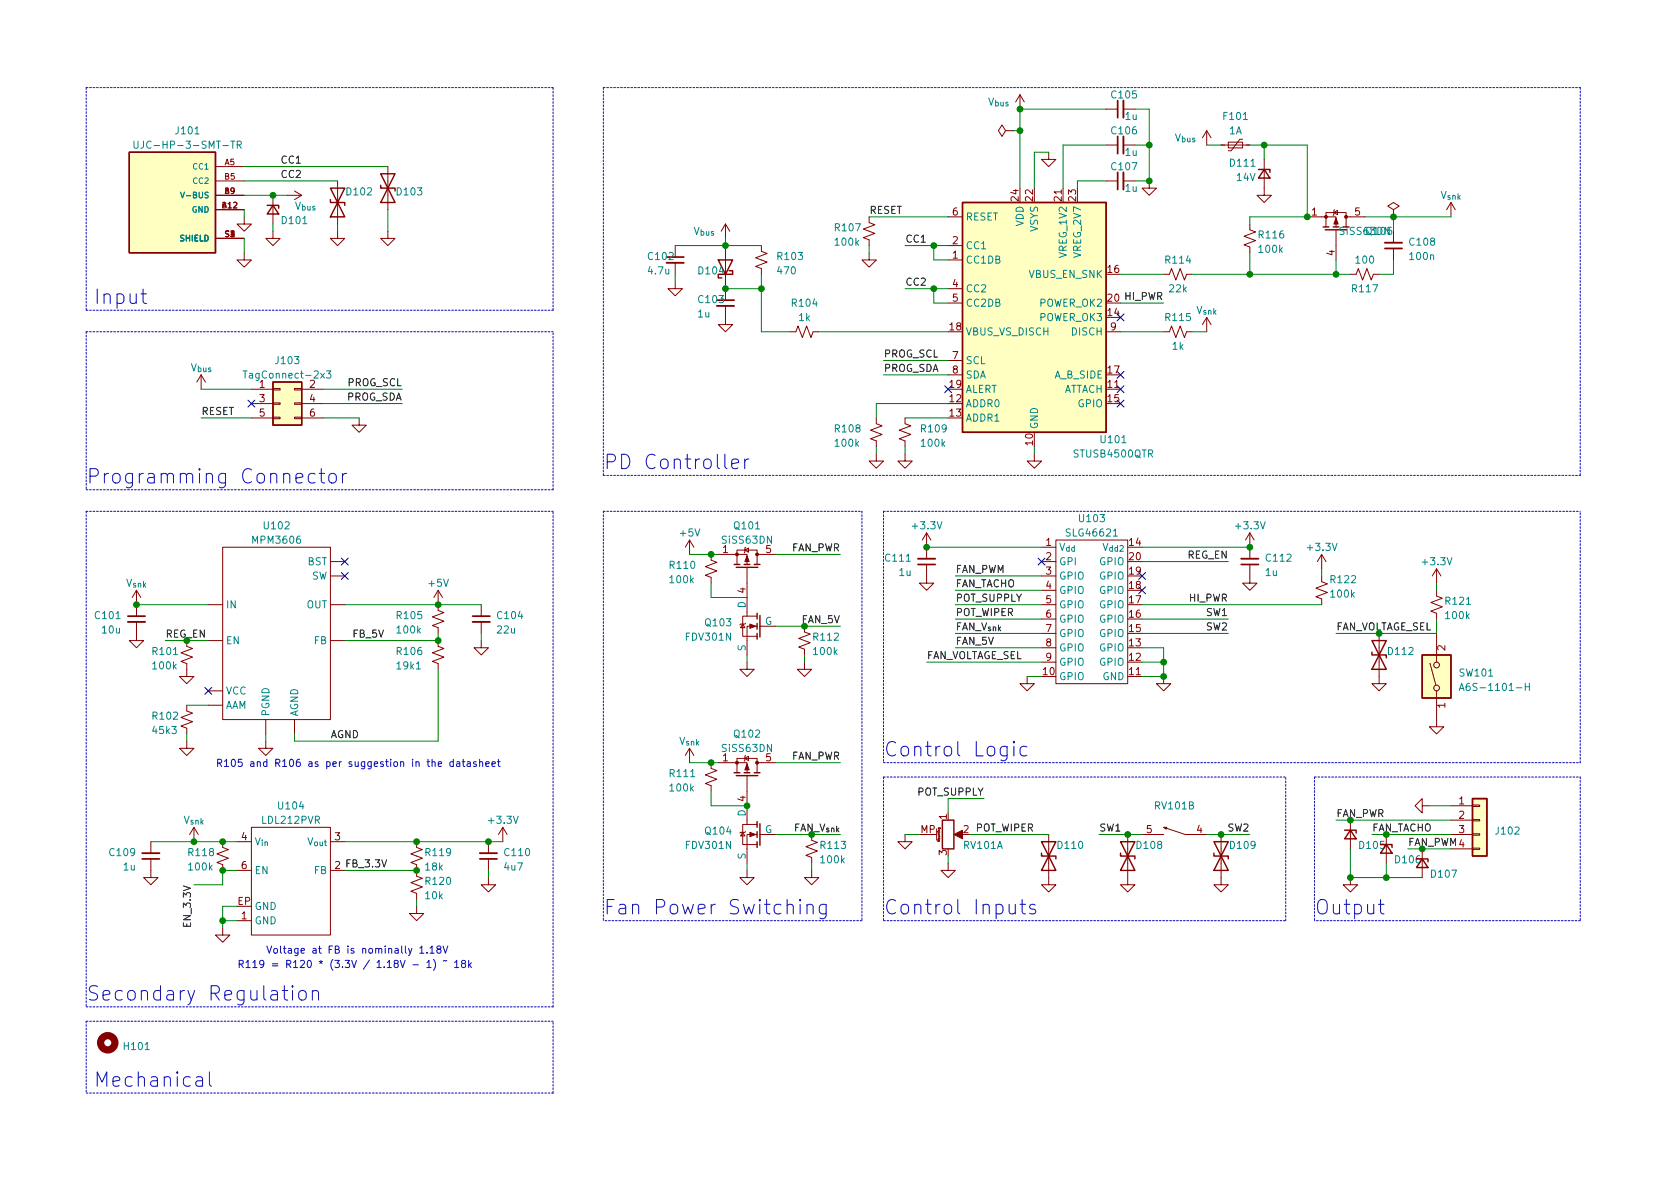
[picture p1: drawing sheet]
<svg xmlns="http://www.w3.org/2000/svg" width="297mm" height="210mm" viewBox="0 0 297 210" stroke-linecap="round" stroke-linejoin="round" font-family="sans-serif">
<g fill="none" stroke="#840000" stroke-width=".18">
<path d="M180.3 16.8l-.7 1.2M180.3 16.8v2.5M180.3 16.8l.8 1.2M195.6 19.3h2M198.6 19.3h2.1M38.1 32h5.1M38.1 34.5h5.1M38.1 37.1h5.1M38.1 29.5h5.1M43.2 38.3v1.3h1.2l-1.2 1.3-1.3-1.3h1.3M48.3 34.5v5.1M50.8 34.5h2.5"/>
<path d="M52.1 33.8l1.2 .7M53.3 34.5l-1.2 .8M59.7 32v7.6M68.6 29.5v7.6M128.3 39.6v2.6M128.3 39.6l-.8 1.3M128.3 39.6l.7 1.3M153.7 38.3v1.1l1 .3-2 .8 2 .8-2 .7 1 .4v1M167.6 38.3h2.6M177.8 23.1l-.6-1-.7 1 .7 1 .6-1h1.3M179.1 23.1h.1M185.4 26.9v1.3h1.3l-1.3 1.3-1.3-1.3h1.3"/>
<path d="M188 33.3v2.5M195.6 25.6h2M195.6 32h2M198.6 25.6h2.1M198.6 32h2.1M203.2 32v1.3h1.3l-1.3 1.2-1.3-1.2h1.3M213.4 23.1l-.8 1.3M213.4 23.1v2.5M213.4 23.1l.7 1.3M215.9 25.6h5.1M217.2 25.1h2.5v1.1h-2.5zM219.7 24.6h-.5l-1.5 2.1h-.5"/>
<path d="M221 39.6v1l1 .4-2 .8 2 .7-2 .8 1 .4v1M223.5 28.2v6.3h1.3l-1.3 1.3-1.3-1.3h1.3M231.1 38.3h5.1v1.8M235.8 37.6l.7-.4v.8zM236 37.1l-.2 .1v.8l-.1 .1M238 38.3h3.3M246.4 37.1l1-.7-1-.6-1 .6 1 .7v1.2M246.4 38.3h.1M256.5 35.8l-.7 1.3M256.5 35.8v2.5M256.5 35.8l.8 1.3M38.1 42.2h5.1"/>
<path d="M43.2 44.7v1.3h1.2l-1.2 1.2-1.3-1.2h1.3M48.3 40.9v1.3h1.2l-1.2 1.2-1.3-1.2h1.3M59.7 40.9v1.3h1.3l-1.3 1.2-1.3-1.2h1.3M68.6 40.9v1.3h1.2l-1.2 1.2-1.3-1.2h1.3M119.4 49.8v1.2h1.2l-1.2 1.3-1.3-1.3h1.3M119.4 43.4v2.1M119.4 46.5v2M128.3 54.1v3.3h1.2l-1.2 1.3-1.3-1.3h1.3M128.3 43.4v9.7M134.6 43.4v1l1 .4-2 .8 2 .7-2 .8 1 .4v1M139.7 58.7h1l.4-1 .8 2 .7-2 .8 2 .4-1h1M153.7 44.7v1.3h1.2l-1.2 1.2-1.3-1.2h1.3"/>
<path d="M167.6 46h2.6M167.6 43.4h2.6M167.6 51h2.6M167.6 53.6h2.6M195.6 58.7h2.5M205.7 48.5h1.1l.3-1 .8 2 .8-2 .7 2 .4-1h1M205.7 58.7h1.1l.3-1 .8 2 .8-2 .7 2 .4-1h1M213.4 56.1v2.6M213.4 56.1l-.8 1.3M213.4 56.1l.7 1.3M234.4 40.1v-2.5h3.6v2.5M236.2 40.6v5.4"/>
<path d="M238.8 48.5h1l.4-1 .7 2 .8-2 .7 2 .4-1h1M246.4 40.9v2M246.4 43.9v2.1M35.6 66.3l-.8 1.3M35.6 66.3v2.5M35.6 66.3l.7 1.3M44.4 68.8h3.9M44.4 71.4h3.9M44.4 73.9h3.9M48.3 73.8h1.2v.2h-1.2zM48.3 71.2h1.2v.3h-1.2zM48.3 68.7h1.2v.3h-1.2z"/>
<path d="M52.1 73.8h1.2v.2h-1.2zM52.1 71.2h1.2v.3h-1.2zM52.1 68.7h1.2v.3h-1.2zM53.3 68.8h3.8M53.3 71.4h3.8M53.3 73.9h3.8M63.5 73.9v1.3h1.3l-1.3 1.2-1.3-1.2h1.3M154.9 73.9v1l1.1 .4-2.1 .8 2.1 .7-2.1 .8 1 .4v1M160 73.9v1l1 .4-2 .8 2 .7-2 .8 1 .4v1M167.6 63.7h2.6M167.6 66.3h2.6M195.6 68.8h2.5"/>
<path d="M39.4 96.8h19v30.4h-19zM58.4 99.3h2.6M121.9 95.5v2.5M121.9 95.5l-.7 1.3M121.9 95.5l.8 1.3M125.7 98v1.1l1 .3-2 .8 2 .8-2 .7 1 .4v1M127 98h5.1v1.8M130.3 99.8v-2.5h3.6v2.5M131.7 97.3l.6-.4v.8zM131.8 96.8l-.1 .1v.8l-.1 .1M133.9 98h3.3M154.9 80.3v1.2h1.3l-1.3 1.3-1.2-1.3h1.2"/>
<path d="M160 80.3v1.2h1.3l-1.3 1.3-1.3-1.3h1.3M163.8 99.8v3.3h1.3l-1.3 1.3-1.2-1.3h1.2M163.8 94.2v4.6M163.8 94.2l-.7 1.3M163.8 94.2l.8 1.3M182.9 80.3v1.2h1.2l-1.2 1.3-1.3-1.3h1.3M184.1 96.8h2.6M184.1 99.3h2.6M186.7 95.5h12.7v25.4h-12.7zM221 99.8v3.3h1.2l-1.2 1.3-1.3-1.3h1.3M221 94.2v4.6M221 94.2l-.8 1.3"/>
<path d="M221 94.2l.7 1.3M233.7 98v2.6M233.7 98l-.8 1.3M233.7 98l.7 1.3M24.1 110v3.3h1.3l-1.3 1.2-1.2-1.2h1.2M24.1 104.4l-.7 1.3M24.1 104.4v4.6M24.1 104.4l.8 1.3M33 113.3v1l1 .4-2 .7 2 .8-2 .8 1 .3v2.3h1.3l-1.3 1.3-1.3-1.3h1.3M36.8 106.9h2.6M36.8 113.3h2.6M58.4 101.8h2.6"/>
<path d="M58.4 106.9h2.6M58.4 113.3h2.6M77.5 104.4v3.5l1 .4-2 .8 2 .7-2 .8 1 .4v1M77.5 113.3v1l1 .4-2 .7 2 .8-2 .8 1 .3v1.1M77.5 104.4l-.8 1.3M77.5 104.4l.7 1.3M85.1 113.3v1.2h1.3l-1.3 1.3-1.3-1.3h1.3M85.1 106.9v2.1M85.1 110v2M131.3 110.4l.4 .6h-.8zM131.8 110.2l-.1 .2h-.8l-.1 .1M132.1 117.1v1.3h1.2l-1.2 1.2-1.3-1.2h1.3"/>
<path d="M132.1 100.3v8.7M133.9 110.7h-1.8v5.1M133.9 109h-2.6v3.5h2.6M134.4 110.7h2.8M142.2 110.7v1.1l1.1 .3-2.1 .8 2.1 .8-2.1 .7 1 .4v1M142.2 117.1v1.3h1.3l-1.3 1.2-1.2-1.2h1.2M181.6 119.6v1.3h1.3l-1.3 1.3-1.3-1.3h1.3M184.1 101.8h2.6M184.1 104.4h2.6M184.1 106.9h2.6M184.1 109.5h2.6M184.1 112h2.6"/>
<path d="M184.1 114.5h2.6M184.1 117.1h2.6M199.4 119.6h2.5M205.7 119.6v1.3h1.3l-1.3 1.3-1.2-1.3h1.2M233.7 101.8v1.1l1 .3-2 .8 2 .8-2 .7 1 .4v1M243.8 112v8.9h1.3l-1.3 1.3-1.2-1.3h1.2M252.8 117.3l1.1 3.9M254 104.4v1l1 .4-2 .7 2 .8-2 .8 1 .4v1M254 100.6v2.5M254 112v5.1M254 100.6l-.8 1.2M254 100.6l.8 1.2"/>
<path d="M33 131.1v1.2h1.3l-1.3 1.3-1.3-1.3h1.3M33 124.7v1l1 .4-2 .8 2 .7-2 .8 1 .4v1M36.8 124.7h2.6M36.8 122.2h2.6M47 131.1v1.2h1.3l-1.3 1.3-1.3-1.3h1.3M47 127.2v2.6M52.1 127.2v2.6M121.9 132.3l-.7 1.3M121.9 132.3v2.6M121.9 132.3l.8 1.3M125.7 134.9v1l1 .4-2 .7 2 .8-2 .8 1 .3v1M127 134.9h5.1v1.7"/>
<path d="M130.3 136.6v-2.5h3.6v2.5M131.7 134.1l.6-.4v.8zM131.8 133.6l-.1 .1v.8l-.1 .1M132.1 137.2v8.6M133.9 134.9h3.3M254 122.2v6.3h1.3l-1.3 1.3-1.3-1.3h1.3M26.7 151.9v3.3h1.2l-1.2 1.3-1.3-1.3h1.3M26.7 148.8v2.1M34.3 146.3l-.8 1.3M34.3 146.3v2.5M34.3 146.3l.8 1.3M39.4 148.8v1.1l1 .3-2 .8 2 .8-2 .7 1 .4v1"/>
<path d="M41.9 153.9h2.5M41.9 148.8h2.5M44.4 146.3h14v19h-14zM58.4 153.9h2.6M58.4 148.8h2.6M73.7 148.8v1.1l1 .3-2.1 .8 2.1 .8-2.1 .7 1.1 .4v2l1 .4-2.1 .8 2.1 .7-2.1 .8 1.1 .4v1M86.4 155.2v1.3h1.2l-1.2 1.2-1.3-1.2h1.3M86.4 148.8v2.1M86.4 151.9v2M88.9 146.3l-.8 1.3M88.9 146.3v2.5M88.9 146.3l.8 1.3"/>
<path d="M131.3 147.2l.4 .6h-.8zM131.8 147.1l-.1 .1h-.8l-.1 .1M132.1 153.9v1.3h1.2l-1.2 1.3-1.3-1.3h1.3M133.9 147.6h-1.8v5M133.9 145.8h-2.6v3.5h2.6M134.4 147.6h2.8M143.5 147.6v1l1 .4-2 .7 2 .8-2 .8 1 .3v1M143.5 153.9v1.3h1.3l-1.3 1.3-1.3-1.3h1.3M160 147.6v1.2h1.3l-1.3 1.3-1.3-1.3h1.3M162.6 147.6h3M165.6 146.6v2M165.9 146.4h.3l.1 .1"/>
<path d="M165.9 146.4l.1 .2 .1-.1v-.1M167.6 152.6v1.3h1.3l-1.3 1.3-1.2-1.3h1.2M185.4 147.6v8.9h1.3l-1.3 1.2-1.3-1.2h1.3M199.4 147.6v8.9h1.3l-1.3 1.2-1.3-1.2h1.3M201.9 147.6h3.8M205.7 146.3l3.8 1.3h3.9M215.9 147.6v8.9h1.3l-1.3 1.2-1.3-1.2h1.3M238.8 155.2v1.3h1.2l-1.2 1.2-1.3-1.2h1.3M238.8 145v5.1M245.1 147.6v5M251.5 142.5v-1.3l-1.3 1.3 1.3 1.3v-1.3h1.2M251.5 150.1v5.1"/>
<path d="M256.5 147.6h3.8M256.5 142.5h3.8M256.5 145h3.8M256.5 150.1h3.8M260.3 150h1.3v.2h-1.3zM260.3 147.4h1.3v.3h-1.3zM260.3 144.9h1.3v.3h-1.3zM260.3 142.4h1.3v.2h-1.3zM39.4 164.1v1.2h1.2l-1.2 1.3-1.3-1.3h1.3M41.9 162.8h2.5M73.7 160.3v1.2h1.2l-1.2 1.3-1.3-1.3h1.3"/>
<circle cx="254" cy="117.6" r=".51"/>
<circle cx="254" cy="121.7" r=".51"/>
</g>
<g fill="none" stroke="#840000" stroke-width=".25">
<path d="M22.9 26.9h15.2v17.8h-15.2zM47.2 36.3h2.1v.5M48.3 36.3l1 1.5h-2.1zM58.4 35.3v.5h2.6v.5M58.4 33.3h2.6l-2.6 5h2.6zM67.3 32.8v.5h2.5v.5M67.3 30.7h2.5l-2.5 5.1h2.5zM170.2 35.8h25.4v40.6h-25.4zM222.5 30h2v.5M223.5 30l1 1.5h-2zM127 46h2.5l-1.2 2.5zM128.9 47.9h.6v.6h-2.5v.6h.6"/>
<path d="M233.9 40.1h1M234.3 40.6h3.8M235.7 40.1h1M48.3 67.6h5v7.6h-5zM129.8 99.8h1M131.6 99.8h1M133.3 99.8h1.1M130.2 100.3h3.8M133.9 108.5v1M133.9 110.2v1M133.9 112v1M134.4 108.8v3.8"/>
<path d="M242.6 115.3v.5h2.5v.5M242.6 113.3h2.5l-2.5 5.1h2.5zM251.5 115.8h5v7.6h-5zM129.8 136.6h1M130.2 137.2h3.8M131.6 136.6h1M133.3 136.6h1.1M133.9 145.3v1M133.9 147.1v1M133.9 148.8v1.1M134.4 145.7v3.8M166.6 145h2.1v5.1h-2.1z"/>
<path d="M184.1 150.9v.5h2.6v.5M184.1 148.8h2.6l-2.6 5.1h2.6zM198.1 150.9v.5h2.6v.5M198.1 148.8h2.6l-2.6 5.1h2.6zM214.6 150.9v.5h2.6v.5M214.6 148.8h2.6l-2.6 5.1h2.6zM237.7 146.8h2.1v.5M238.8 146.8l1 1.5h-2.1zM244.1 149.3h2v.6M245.1 149.3l1 1.6h-2zM250.4 151.9h2.1v.5M251.5 151.9l1 1.5h-2.1z"/>
<path d="M260.3 141.2h2.6v10.2h-2.6z"/>
</g>
<path d="M198.6 17.8v3M198.6 24.1v3.1M198.6 30.5v3M117.9 46.5h3M126.7 54.1h3.1M244.9 42.9h3M162.3 98.8h3.1M219.5 98.8h3M22.6 110h3.1M83.6 110h3M25.1 150.9h3.1M84.8 150.9h3.1" fill="none" stroke="#840000" stroke-width=".33"/>
<path d="M197.6 17.8v3M197.6 24.1v3.1M197.6 30.5v3M117.9 45.5h3M126.7 53.1h3.1M244.9 43.9h3M162.3 99.8h3.1M219.5 99.8h3M22.6 109h3.1M83.6 109h3M25.1 151.9h3.1M84.8 151.9h3.1" fill="none" stroke="#840000" stroke-width=".3"/>
<g fill="#840000" stroke="#840000" stroke-width=".18">
<path d="M132.6 147.2l1 .4-1 .3z"/>
<path d="M132.6 110.4l1 .3-1 .4z"/>
<path d="M236.2 38.6l.4 1h-.8z"/>
<path d="M132.1 98.3l.4 1h-.8z"/>
<path d="M168.7 147.6l1.5-.8v1.5z"/>
<path d="M132.1 135.1l.4 1h-.8z"/>
<path d="M205.7 146.3h.6l-.1 .3z"/>
<circle cx="234.4" cy="38.3" r=".25"/>
<circle cx="238" cy="38.3" r=".25"/>
<circle cx="130.3" cy="98" r=".25"/>
<circle cx="133.9" cy="98" r=".25"/>
<circle cx="130.3" cy="134.9" r=".25"/>
<circle cx="133.9" cy="134.9" r=".25"/>
</g>
<g fill="none" stroke="#008484" stroke-width=".18">
<path d="M23.7 25v1l.2 .2h.4l.1-.2v-1M25.4 25v.9a.41 .41 0 0 1-.5 .3M31.9 34l.4 1 .3-1M40.8 25h.7M41.9 25.6h.7l.1-.2-.1-.3-.7-.1v1.2M42.2 25.6l.5 .6M43 65.6h.7M57.7 65.6h.8l-.4 .5 .4 .1v.5l-.2 .2-.6-.2M196.8 94.8h.8M258 122.1l.4-1.3 .5 1.3M258.1 121.7h.6M269.7 120.8v1.3"/>
<path d="M269.7 121.4h.7M270.4 120.8v1.3"/>
</g>
<g fill="#ffffc2" stroke="#ffffc2" stroke-width=".18">
<path d="M251.5 115.8h5v7.6h-5z"/>
<path d="M48.3 67.6h5v7.6h-5z"/>
<path d="M22.9 26.9h15.2v17.8h-15.2z"/>
<path d="M170.2 35.8h25.4v40.6h-25.4z"/>
<path d="M260.3 141.2h2.6v10.2h-2.6z"/>
</g>
<circle cx="19" cy="184.4" r="1.27" fill="none" stroke="#840000" stroke-width="1.3"/>
<g fill="none" stroke="#0000c2" stroke-width=".18">
<path d="M24.9 52h1M25.3 51.1v2.2l.1 .2 .5 .2M55.7 83.8l-.7-.1-.5 .5v.7l.2 .4 .3 .1 .7-.1M56.4 83.7h1M56.8 82.9v2.1l.1 .3 .5 .1M58.3 84a.69 .69 0 0 1 .6-.3 .69 .69 0 0 1 .6 .5v.7a.69 .69 0 0 1-.7 .5 .69 .69 0 0 1-.7-.5v-.7zM60.6 83.7v1.7M61.3 83.7a.65 .65 0 0 0-.7 .5M129.4 82l1.2-.2-.1-.5-.8-.1-.3 .3v1l.1 .2 .2 .2 .8-.2M131.7 81.2v1.7M132.4 81.2a.65 .65 0 0 0-.7 .5M80.1 134.8l-.3-.1-.3 .2 .2 .6h.4"/>
<path d="M80.1 134.3v1.2M80.8 134.8h.4l.1 .7M81.3 135l-.4 .1-.2 .1 .2 .3h.4M81.7 134.7h.5M81.9 134.3v1.1l.3 .1M82.6 134.8h.5l.1 .7M83.2 135l-.5 .1-.1 .1 .1 .3h.5M84.2 134.8l-.3-.1-.2 .2 .1 .2 .4 .1v.3h-.5M84.8 134.8l.2-.1 .3 .1v.7M84.8 134.3v1.2M85.9 135.1l.6-.1-.1-.2-.3-.1-.2 .2 .1 .6h.4M87 135.1l.6-.1-.1-.2-.3-.1-.2 .2v.6h.5"/>
<path d="M87.9 134.7h.5M88.1 134.3v1.1l.3 .1M179.3 131.1l-.2 .1 .2 .2 .1-.2-.1-.1v.3M179.3 132v1.7M181.6 132.1l-.8-.1-.4 .5v.7l.2 .3 .2 .2 .8-.2M141.5 159.1l-.2 .1 .2 .1 .1-.1-.1-.1v.2M141.5 159.9v1.7M142.7 159.9v1.7M146.1 159.9v2.1a.69 .69 0 0 1-1.1 .3M178.4 159.9v1.3l.1 .3a.69 .69 0 0 0 1-.1M179.5 159.9v1.7M180.4 159.9h.9"/>
<path d="M180.7 159.1v2.1l.1 .3 .5 .1M243.7 159.9h1M244.1 159.1v2.1l.1 .3 .5 .1M51.7 174.3l-.1 .1 .1 .1 .1-.1-.1-.1v.2M51.7 175.2v1.6M53.1 175.3a.69 .69 0 0 1 1 .3v.8a.69 .69 0 0 1-.6 .5 .69 .69 0 0 1-.7-.5v-.8zM55.2 175.4a.63 .63 0 0 1 1.1 .1v1.3M55.2 175.2v1.6M74.2 167.7l.4-.4v1.3M74.2 168.6h.7M75.5 170.2l.4-.4v1.3M75.5 168.4v.2"/>
<path d="M75.5 171.1h.7M76 167.7l.4-.4v1.3M76 168.6h.8M76.6 169.6a1.46 1.46 0 0 1 0 2M77.5 167.8l-.3-.2 .1-.2 .2-.1h.3l.2 .2-.1 .2-.5 .2-.2 .2 .1 .3 .2 .2h.2l.3-.3v-.2l-.3-.3M78.3 167.3l.5 1.3 .4-1.3M79 169.8l-.6 .1M80.4 170.2l.4-.4v1.3M80.4 171.1h.7M81.8 170.4l-.2-.3 .1-.2 .1-.1 .4 .1 .1 .2v.2l-.6 .1-.1 .2 .1 .4 .1 .1h.3l.2-.2v-.3l-.2-.2M82.9 169.8v1.3M83 170.6l.4 .5"/>
<path d="M83.4 170.3l-.5 .4M142.7 160.2a.63 .63 0 0 1 1.1 .1v1.3M146.1 160l-.8-.1-.4 .5v.7l.2 .4 .2 .1 .8-.1M183 160l-.6-.1-.4 .4 .2 .3 .8 .3 .1 .2-.1 .4-.2 .1-.8-.1M34.7 190.5l.3-.1 .7 .1 .1 .3v1.3M35.8 191l-.8 .1a.5 .5 0 0 0-.4 .5 .5 .5 0 0 0 .4 .5l.8-.1M37 189.5v2.2l.4 .4"/>
</g>
<g fill="none" stroke="#0000c2" stroke-width=".18" stroke-dasharray=".3 .3">
<path d="M15.2 15.5h82.6M15.2 15.5v39.4M106.7 15.5v68.6M106.7 15.5h172.7M15.2 58.7h82.6M15.2 54.9h82.6M15.2 58.7v27.9M97.8 54.9v-39.4M15.2 90.4v87.6M15.2 86.6h82.6M15.2 90.4h82.6M97.8 86.6v-27.9"/>
<path d="M106.7 90.4v72.4M106.7 90.4h45.7M106.7 84.1h172.7M152.4 90.4v72.4M156.2 90.4v44.5M156.2 90.4h123.2M279.4 84.1v-68.6M156.2 137.4h71.1M156.2 134.9h123.2M156.2 137.4v25.4M232.4 137.4h47M232.4 137.4v25.4"/>
<path d="M279.4 134.9v-44.5M279.4 137.4v25.4M15.2 178h82.6M97.8 178v-87.6M152.4 162.8h-45.7M156.2 162.8h71.1M227.3 162.8v-25.4M279.4 162.8h-47M15.2 180.6v12.7M15.2 193.3h82.6M15.2 180.6h82.6M97.8 193.3v-12.7"/>
</g>
<g fill="none" stroke="#008400" stroke-width=".18">
<path d="M195.6 19.3h-15.3v14M200.7 19.3h2.5v12.7h-2.5M43.2 32h16.5M43.2 37.1v1.2M43.2 29.5h25.4M43.2 34.5h7.6M48.3 39.6v1.3M59.7 39.6v1.3M68.6 37.1v3.8M153.7 38.3h13.9M179.1 23.1h1.2M185.4 26.9h-2.5v6.4"/>
<path d="M195.6 32h-5.1v1.3M195.6 25.6h-7.6v7.7M200.7 25.6h2.5M213.4 25.6h2.5M221 25.6h10.1v12.7h-10.1v1.3M223.5 25.6v2.6M241.3 38.3h15.2M246.4 38.3v2.6M43.2 42.2v2.5M119.4 43.4h15.2M119.4 48.5v1.3M128.3 51h6.3"/>
<path d="M128.3 42.2v1.2M134.6 48.5v10.2h5.1M144.8 58.7h22.8M153.7 43.4v1.3M160 51h7.6M160 43.4h7.6M165.1 43.4v2.6h2.5M165.1 51v2.6h2.5M198.1 48.5h7.6M198.1 58.7h7.6M198.1 53.6h7.6M210.8 48.5h28"/>
<path d="M210.8 58.7h2.6M221 44.7v3.8M236.2 46v2.5M246.4 46v2.5h-2.6M35.6 73.9h8.8M35.6 68.8h8.8M57.1 73.9h6.4M57.1 71.4h14M57.1 68.8h14M154.9 79v1.3M156.2 66.3h11.4M156.2 63.7h11.4"/>
<path d="M160 73.9h7.6M160 79v1.3M167.6 71.4h-12.7v2.5M182.9 79v1.3M121.9 98h5.1M137.2 98h11.4M163.8 96.8h20.3M201.9 96.8h19.1M201.9 99.3h15.3M24.1 106.9h12.7M29.2 113.3h7.6M61 106.9h24.1"/>
<path d="M77.5 112v1.3h-16.5M77.5 118.4v12.7h-25.4v-1.3M85.1 112v1.3M125.7 103.1v2.6h6.4M132.1 115.8v1.3M137.2 110.7h11.4M142.2 115.8v1.3M163.8 117.1h20.3M168.9 112h15.2M168.9 114.5h15.2M168.9 106.9h15.2M168.9 109.5h15.2"/>
<path d="M168.9 104.4h15.2M168.9 101.8h15.2M181.6 119.6h2.5M201.9 112h15.3M201.9 114.5h3.8v5.1h-3.8M201.9 117.1h3.8M201.9 106.9h31.8M201.9 109.5h15.3M233.7 100.6v1.2M254 109.5v2.5h-17.8M254 103.1v1.3M33 129.8v1.3"/>
<path d="M33 124.7h3.8M47 129.8v1.3M121.9 134.9h5.1M125.7 139.9v2.6h6.4M137.2 134.9h11.4M26.7 148.8h15.2M41.9 153.9h-2.5v2.6h-5.1M61 153.9h12.7M61 148.8h27.9M73.7 159v1.3M86.4 153.9v1.3M132.1 152.6v1.3"/>
<path d="M137.2 147.6h11.4M143.5 152.6v1.3M160 147.6h2.6M167.6 151.4v1.2M171.4 147.6h14M174 141.2h-6.4v2.6M194.3 147.6h7.6M213.4 147.6h7.6M238.8 150.1v5.1h12.7M238.8 145h17.7M245.1 152.6v2.6M245.1 147.6h11.4"/>
<path d="M251.5 150.1h5M252.7 142.5h3.8M39.4 162.8h2.5M41.9 160.3h-2.5v3.8"/>
</g>
<g fill="none" stroke="#000084" stroke-width=".18">
<path d="M197.5 55.5l1.2 1.2M198.7 55.5l-1.2 1.2M43.8 70.8l1.3 1.2M45.1 70.8l-1.3 1.2M167 68.2l1.2 1.2M168.2 68.2l-1.2 1.2M197.5 70.8l1.2 1.2M197.5 68.2l1.2 1.2M197.5 65.7l1.2 1.2M198.7 70.8l-1.2 1.2M198.7 68.2l-1.2 1.2M198.7 65.7l-1.2 1.2"/>
<path d="M60.4 98.7l1.2 1.2M61.6 98.7l-1.2 1.2M183.5 98.7l1.3 1.2M184.8 98.7l-1.3 1.2M60.4 101.2l1.2 1.3M61.6 101.2l-1.2 1.3M201.3 101.2l1.2 1.3M201.3 103.8l1.2 1.2M202.5 101.2l-1.2 1.3M202.5 103.8l-1.2 1.2M36.2 121.6l1.2 1.2M37.4 121.6l-1.2 1.2"/>
</g>
<g fill="#008400" stroke="#008400" stroke-width=".18">
<circle cx="180.3" cy="19.3" r=".51"/>
<circle cx="203.2" cy="25.6" r=".51"/>
<circle cx="203.2" cy="32" r=".51"/>
<circle cx="163.8" cy="96.8" r=".51"/>
<circle cx="221" cy="48.5" r=".51"/>
<circle cx="246.4" cy="38.3" r=".51"/>
<circle cx="223.5" cy="25.6" r=".51"/>
<circle cx="231.1" cy="38.3" r=".51"/>
<circle cx="236.2" cy="48.5" r=".51"/>
<circle cx="125.7" cy="98" r=".51"/>
<circle cx="128.3" cy="51" r=".51"/>
<circle cx="134.6" cy="51" r=".51"/>
<circle cx="128.3" cy="43.4" r=".51"/>
<circle cx="165.1" cy="43.4" r=".51"/>
<circle cx="165.1" cy="51" r=".51"/>
<circle cx="180.3" cy="23.1" r=".51"/>
<circle cx="125.7" cy="134.9" r=".51"/>
<circle cx="86.4" cy="148.8" r=".51"/>
<circle cx="132.1" cy="142.5" r=".51"/>
<circle cx="143.5" cy="147.6" r=".51"/>
<circle cx="142.2" cy="110.7" r=".51"/>
<circle cx="39.4" cy="153.9" r=".51"/>
<circle cx="39.4" cy="162.8" r=".51"/>
<circle cx="77.5" cy="106.9" r=".51"/>
<circle cx="77.5" cy="113.3" r=".51"/>
<circle cx="48.3" cy="34.5" r=".51"/>
<circle cx="39.4" cy="148.8" r=".51"/>
<circle cx="73.7" cy="148.8" r=".51"/>
<circle cx="73.7" cy="153.9" r=".51"/>
<circle cx="34.3" cy="148.8" r=".51"/>
<circle cx="24.1" cy="106.9" r=".51"/>
<circle cx="33" cy="113.3" r=".51"/>
<circle cx="221" cy="96.8" r=".51"/>
<circle cx="205.7" cy="119.6" r=".51"/>
<circle cx="199.4" cy="147.6" r=".51"/>
<circle cx="215.9" cy="147.6" r=".51"/>
<circle cx="243.8" cy="112" r=".51"/>
<circle cx="205.7" cy="117.1" r=".51"/>
<circle cx="245.1" cy="155.2" r=".51"/>
<circle cx="238.8" cy="145" r=".51"/>
<circle cx="238.8" cy="155.2" r=".51"/>
<circle cx="245.1" cy="147.6" r=".51"/>
<circle cx="251.5" cy="150.1" r=".51"/>
</g>
<g font-size="3.5" fill="#0000c2">
<text x="16.5" y="53.8">Input</text>
<text x="106.7" y="83">PD Controller</text>
<text x="15.2" y="85.5">Programming Connector</text>
<text x="156.2" y="133.8">Control Logic</text>
<text x="106.7" y="161.7">Fan Power Switching</text>
<text x="156.2" y="161.7">Control Inputs</text>
<text x="232.4" y="161.7">Output</text>
<text x="15.2" y="177">Secondary Regulation</text>
<text x="16.5" y="192.2">Mechanical</text>
</g>
<g font-size="1.8" fill="#008484">
<text x="196.6" y="17.4">C105</text>
<text x="31.2" y="23.7">J101</text>
<text x="173.2" y="18.7">V_{bus}</text>
<text x="196.6" y="23.7">C106</text>
<text x="199" y="21.2">1u</text>
<text x="216.4" y="21.2">F101</text>
<text x="217.3" y="23.7">1A</text>
<text x="25.4" y="26.3">UJC-HP-3-SMT-TR</text>
<text x="199" y="27.6">1u</text>
<text x="206.3" y="25">V_{bus}</text>
<text x="217.6" y="29.5">D111</text>
<text x="61.4" y="34.5">D102</text>
<text x="70.3" y="34.5">D103</text>
<text x="196.6" y="30.1">C107</text>
<text x="199" y="33.9">1u</text>
<text x="218.7" y="32">14V</text>
<text x="253.2" y="35.2">V_{snk}</text>
<text x="49.9" y="39.6">D101</text>
<text x="50.7" y="37.1">V_{bus}</text>
<text x="121.2" y="41.5">V_{bus}</text>
<text x="147.7" y="40.9">R107</text>
<text x="170.7" y="39">RESET</text>
<text x="181" y="40.1" transform="rotate(-90 181 40.1)">VDD</text>
<text x="183.5" y="41" transform="rotate(-90 183.5 41)">VSYS</text>
<text x="237" y="41.5">SiSS63DN</text>
<text x="241.7" y="41.5">Q105</text>
<text x="114.7" y="46">C102</text>
<text x="137.6" y="46">R103</text>
<text x="147.8" y="43.4">100k</text>
<text x="170.7" y="46.6">CC1DB</text>
<text x="170.7" y="44.1">CC1</text>
<text x="188.6" y="45.5" transform="rotate(-90 188.6 45.5)">VREG_1V2</text>
<text x="191.1" y="45.5" transform="rotate(-90 191.1 45.5)">VREG_2V7</text>
<text x="206.2" y="46.6">R114</text>
<text x="222.7" y="42.2">R116</text>
<text x="222.7" y="44.7">100k</text>
<text x="239.8" y="46.6">100</text>
<text x="249.3" y="43.4">C108</text>
<text x="249.4" y="46">100n</text>
<text x="114.7" y="48.5">4.7u</text>
<text x="123.6" y="48.5">D104</text>
<text x="123.6" y="53.6">C103</text>
<text x="137.6" y="48.5">470</text>
<text x="170.7" y="51.7">CC2</text>
<text x="182" y="49.1">VBUS_EN_SNK</text>
<text x="206.8" y="51.7">22k</text>
<text x="239.2" y="51.7">R117</text>
<text x="123.4" y="56.1">1u</text>
<text x="140.1" y="54.2">R104</text>
<text x="141.3" y="56.8">1k</text>
<text x="170.7" y="59.3">VBUS_VS_DISCH</text>
<text x="170.7" y="54.2">CC2DB</text>
<text x="183.8" y="56.8">POWER_OK3</text>
<text x="183.8" y="54.2">POWER_OK2</text>
<text x="189.6" y="59.3">DISCH</text>
<text x="206.2" y="56.8">R115</text>
<text x="210.1" y="55.5">V_{snk}</text>
<text x="32.3" y="65.7">V_{bus}</text>
<text x="48.8" y="64.4">J103</text>
<text x="170.7" y="64.4">SCL</text>
<text x="207.3" y="61.8">1k</text>
<text x="43.9" y="66.9">TagConnect-2x3</text>
<text x="170.7" y="69.5">ALERT</text>
<text x="170.7" y="66.9">SDA</text>
<text x="186.4" y="66.9">A_B_SIDE</text>
<text x="187.8" y="69.5">ATTACH</text>
<text x="147.7" y="76.4">R108</text>
<text x="163" y="76.4">R109</text>
<text x="170.7" y="72">ADDR0</text>
<text x="170.7" y="74.5">ADDR1</text>
<text x="183.5" y="75.9" transform="rotate(-90 183.5 75.9)">GND</text>
<text x="190.6" y="72">GPIO</text>
<text x="147.8" y="79">100k</text>
<text x="163" y="79">100k</text>
<text x="190" y="80.9">STUSB4500QTR</text>
<text x="194.7" y="78.4">U101</text>
<text x="46.8" y="93.6">U102</text>
<text x="120.3" y="94.9">+5V</text>
<text x="129.9" y="93.6">Q101</text>
<text x="161.5" y="93.6">+3.3V</text>
<text x="188.8" y="94.9">SLG46621</text>
<text x="190.9" y="92.3">U103</text>
<text x="218.6" y="93.6">+3.3V</text>
<text x="44.9" y="96.1">MPM3606</text>
<text x="54.4" y="99.9">BST</text>
<text x="118.5" y="100.6">R110</text>
<text x="127.8" y="96.1">SiSS63DN</text>
<text x="156.6" y="99.3">C111</text>
<text x="159" y="101.8">1u</text>
<text x="187.2" y="97.4">V_{dd}V_{dd2}</text>
<text x="187.2" y="99.9">GPI</text>
<text x="194.5" y="99.9">GPIO</text>
<text x="223.8" y="101.8">1u</text>
<text x="224" y="99.3">C112</text>
<text x="231.3" y="97.4">+3.3V</text>
<text x="251.7" y="99.9">+3.3V</text>
<text x="20.8" y="103.8">V_{snk}</text>
<text x="39.9" y="107.6">IN</text>
<text x="54.2" y="107.6">OUT</text>
<text x="55.1" y="102.5">SW</text>
<text x="75.9" y="103.8">+5V</text>
<text x="118.6" y="103.1">100k</text>
<text x="131.8" y="107.6" transform="rotate(-90 131.8 107.6)">D</text>
<text x="187.2" y="102.5">GPIO</text>
<text x="187.2" y="105">GPIO</text>
<text x="187.2" y="107.6">GPIO</text>
<text x="194.5" y="107.6">GPIO</text>
<text x="194.5" y="105">GPIO</text>
<text x="194.5" y="102.5">GPIO</text>
<text x="235.4" y="103.1">R122</text>
<text x="235.4" y="105.7">100k</text>
<text x="255.7" y="106.9">R121</text>
<text x="16.9" y="109.5">C101</text>
<text x="18.1" y="112">10u</text>
<text x="39.9" y="113.9">EN</text>
<text x="55.6" y="113.9">FB</text>
<text x="70.3" y="109.5">R105</text>
<text x="70.3" y="112">100k</text>
<text x="88" y="112">22u</text>
<text x="88" y="109.5">C104</text>
<text x="121.4" y="113.3">FDV301N</text>
<text x="124.8" y="110.7">Q103</text>
<text x="135.2" y="110.5">G</text>
<text x="143.9" y="113.3">R112</text>
<text x="187.2" y="110.1">GPIO</text>
<text x="187.2" y="112.6">GPIO</text>
<text x="194.5" y="112.6">GPIO</text>
<text x="194.5" y="110.1">GPIO</text>
<text x="255.7" y="109.5">100k</text>
<text x="27.1" y="115.8">R101</text>
<text x="27.1" y="118.4">100k</text>
<text x="70.3" y="115.8">R106</text>
<text x="70.3" y="118.4">19k1</text>
<text x="131.8" y="115.1" transform="rotate(-90 131.8 115.1)">S</text>
<text x="144" y="115.8">100k</text>
<text x="187.2" y="115.2">GPIO</text>
<text x="187.2" y="117.7">GPIO</text>
<text x="194.5" y="117.7">GPIO</text>
<text x="194.5" y="115.2">GPIO</text>
<text x="245.5" y="115.8">D112</text>
<text x="258.1" y="119.6">SW101</text>
<text x="39.9" y="125.3">AAM</text>
<text x="39.9" y="122.8">VCC</text>
<text x="187.2" y="120.3">GPIO</text>
<text x="195" y="120.3">GND</text>
<text x="259.4" y="122.2">A6S-1101-H</text>
<text x="27.1" y="127.2">R102</text>
<text x="27.1" y="129.8">45k3</text>
<text x="47.6" y="126.7" transform="rotate(-90 47.6 126.7)">PGND</text>
<text x="52.7" y="126.7" transform="rotate(-90 52.7 126.7)">AGND</text>
<text x="118.6" y="131.7">V_{snk}</text>
<text x="129.9" y="130.4">Q102</text>
<text x="118.5" y="137.4">R111</text>
<text x="127.8" y="133">SiSS63DN</text>
<text x="49.3" y="143.1">U104</text>
<text x="118.6" y="139.9">100k</text>
<text x="204.3" y="143.1">RV101B</text>
<text x="31" y="145.7">V_{snk}</text>
<text x="45" y="149.5">V_{in}</text>
<text x="46.4" y="145.7">LDL212PVR</text>
<text x="51.6" y="149.5">V_{out}</text>
<text x="86.6" y="145.7">+3.3V</text>
<text x="124.8" y="147.6">Q104</text>
<text x="131.8" y="144.4" transform="rotate(-90 131.8 144.4)">D</text>
<text x="264.6" y="147.6">J102</text>
<text x="19.5" y="151.4">C109</text>
<text x="21.8" y="153.9">1u</text>
<text x="33.4" y="151.4">R118</text>
<text x="33.5" y="153.9">100k</text>
<text x="45" y="154.6">EN</text>
<text x="55.6" y="154.6">FB</text>
<text x="75.3" y="153.9">18k</text>
<text x="75.3" y="151.4">R119</text>
<text x="89.2" y="153.9">4u7</text>
<text x="89.3" y="151.4">C110</text>
<text x="121.4" y="150.1">FDV301N</text>
<text x="131.8" y="152" transform="rotate(-90 131.8 152)">S</text>
<text x="145.2" y="150.1">R113</text>
<text x="145.2" y="152.6">100k</text>
<text x="170.5" y="150.1">RV101A</text>
<text x="187.1" y="150.1">D110</text>
<text x="201.1" y="150.1">D108</text>
<text x="217.6" y="150.1">D109</text>
<text x="240.4" y="150.1">D105</text>
<text x="246.8" y="152.6">D106</text>
<text x="253.1" y="155.2">D107</text>
<text x="45" y="160.9">GND</text>
<text x="75.3" y="159">10k</text>
<text x="75.3" y="156.5">R120</text>
<text x="45" y="163.4">GND</text>
<text x="22" y="185.7">H101</text>
</g>
<g font-size="1.8">
<text x="49.5" y="28.9">CC1</text>
<text x="49.5" y="31.5">CC2</text>
<text x="153.7" y="37.8">RESET</text>
<text x="160" y="42.9">CC1</text>
<text x="160" y="50.5">CC2</text>
<text x="195.9" y="53.3">20 HI_PWR</text>
<text x="156.2" y="65.7">PROG_SDA</text>
<text x="156.2" y="63.2">PROG_SCL</text>
<text x="61.2" y="70.8">PROG_SDA</text>
<text x="61.4" y="68.3">PROG_SCL</text>
<text x="35.6" y="73.4">RESET</text>
<text x="139.8" y="97.5">FAN_PWR</text>
<text x="168.9" y="101.3">FAN_PWM</text>
<text x="209.9" y="98.8">REG_EN</text>
<text x="168.9" y="103.8">FAN_TACHO</text>
<text x="168.9" y="106.4">POT_SUPPLY</text>
<text x="210.3" y="106.4">HI_PWR</text>
<text x="29.2" y="112.7">REG_EN</text>
<text x="62.2" y="112.7">FB_5V</text>
<text x="141.8" y="110.2">FAN_5V</text>
<text x="168.9" y="108.9">POT_WIPER</text>
<text x="168.9" y="111.5">FAN_V_{snk}</text>
<text x="213.3" y="111.5">SW2</text>
<text x="213.3" y="108.9">SW1</text>
<text x="236.2" y="111.5">FAN_VOLTAGE_SEL</text>
<text x="163.8" y="116.5">FAN_VOLTAGE_SEL</text>
<text x="168.9" y="114">FAN_5V</text>
<text x="58.4" y="130.5">AGND</text>
<text x="139.8" y="134.3">FAN_PWR</text>
<text x="162.3" y="140.7">POT_SUPPLY</text>
<text x="135.2" y="147.3">G FAN_V_{snk}</text>
<text x="170.3" y="147.3">2 POT_WIPER</text>
<text x="194.3" y="147">SW1</text>
<text x="217.1" y="147">SW2</text>
<text x="59.2" y="153.7">2 FB_3.3V</text>
<text x="33.8" y="163.5" transform="rotate(-90 33.8 163.5)">EN_3.3V</text>
</g>
<g font-size="1.8" fill="#840000">
<text x="180.1" y="35.5" transform="rotate(-90 180.1 35.5)">24</text>
<text x="182.6" y="35.5" transform="rotate(-90 182.6 35.5)">22</text>
<text x="187.7" y="35.5" transform="rotate(-90 187.7 35.5)">21</text>
<text x="190.2" y="35.5" transform="rotate(-90 190.2 35.5)">23</text>
<text x="168.4" y="38.1">6</text>
<text x="231.9" y="38.1">1</text>
<text x="239.5" y="38.1">5</text>
<text x="168.4" y="45.7">1</text>
<text x="168.4" y="43.2">2</text>
<text x="236" y="45.2" transform="rotate(-90 236 45.2)">4</text>
<text x="168.4" y="50.8">4</text>
<text x="168.4" y="53.3">5</text>
<text x="195.9" y="48.3">16</text>
<text x="167.9" y="58.4">18</text>
<text x="195.9" y="55.9">14</text>
<text x="196.4" y="58.4">9</text>
<text x="168.4" y="63.5">7</text>
<text x="45.9" y="68.6">1</text>
<text x="45.9" y="71.1">3</text>
<text x="54.8" y="68.6">2</text>
<text x="54.8" y="71.1">4</text>
<text x="167.9" y="71.1">12</text>
<text x="167.9" y="68.6">19</text>
<text x="168.4" y="66">8</text>
<text x="195.9" y="68.6">11</text>
<text x="195.9" y="71.1">15</text>
<text x="195.9" y="66">17</text>
<text x="45.9" y="73.7">5</text>
<text x="54.8" y="73.7">6</text>
<text x="167.9" y="73.7">13</text>
<text x="182.6" y="78.7" transform="rotate(-90 182.6 78.7)">10</text>
<text x="127.8" y="97.8">1</text>
<text x="135.4" y="97.8">5</text>
<text x="184.9" y="96.5">1</text>
<text x="184.9" y="99.1">2</text>
<text x="184.9" y="101.6">3</text>
<text x="199.7" y="96.5">14</text>
<text x="199.7" y="101.6">19</text>
<text x="199.7" y="99.1">20</text>
<text x="131.8" y="104.9" transform="rotate(-90 131.8 104.9)">4</text>
<text x="184.9" y="104.1">4</text>
<text x="184.9" y="106.7">5</text>
<text x="199.7" y="106.7">17</text>
<text x="199.7" y="104.1">18</text>
<text x="184.9" y="109.2">6</text>
<text x="184.9" y="111.8">7</text>
<text x="199.7" y="111.8">15</text>
<text x="199.7" y="109.2">16</text>
<text x="184.4" y="119.4">10</text>
<text x="184.9" y="114.3">8</text>
<text x="184.9" y="116.8">9</text>
<text x="199.7" y="119.4">11</text>
<text x="199.7" y="116.8">12</text>
<text x="199.7" y="114.3">13</text>
<text x="255.5" y="115" transform="rotate(-90 255.5 115)">2</text>
<text x="255.5" y="125.2" transform="rotate(-90 255.5 125.2)">1</text>
<text x="127.8" y="134.6">1</text>
<text x="135.4" y="134.6">5</text>
<text x="131.8" y="141.7" transform="rotate(-90 131.8 141.7)">4</text>
<text x="258" y="142.2">1</text>
<text x="42.7" y="148.6">4</text>
<text x="59.2" y="148.6">3</text>
<text x="162.8" y="147.3">MP</text>
<text x="167.4" y="144.9" transform="rotate(-90 167.4 144.9)">1</text>
<text x="202.7" y="147.3">5</text>
<text x="211.6" y="147.3">4</text>
<text x="258" y="144.8">2</text>
<text x="258" y="147.3">3</text>
<text x="42.7" y="153.7">6</text>
<text x="167.4" y="151.2" transform="rotate(-90 167.4 151.2)">3</text>
<text x="42" y="160">EP</text>
<text x="42.7" y="162.6">1</text>
</g>
<g font-size="1.8" fill="#0000c2">
<text x="38.1" y="135.6">R105 and R106 as per suggestion in the datasheet</text>
<text x="41.9" y="171.2">R119 = R120 * (3.3V / 1.18V - 1) ~~ 18k</text>
<text x="47" y="168.6">Voltage at FB is nominally 1.18V</text>
</g>
<g font-size="1.8" fill="#008400">
<text x="236.2" y="144.5">FAN_PWR</text>
<text x="242.6" y="147">FAN_TACHO</text>
<text x="248.9" y="149.6">FAN_PWM4</text>
</g>
<g font-size="1.4" fill="#008484">
<text x="34.3" y="30">CC1</text>
<text x="32.7" y="35">V-BUS</text>
<text x="34.3" y="32.5">CC2</text>
<text x="33.9" y="37.6">GND</text>
<text x="31.9" y="42.7">SHIELD</text>
</g>
<g font-size="1.4" fill="#840000">
<text x="39.7" y="29.2">A5</text>
<text x="39.7" y="31.7">B5</text>
<text x="39.7" y="34.3">B9</text>
<text x="39.3" y="36.8">B12</text>
<text x="39.8" y="41.9">S1</text>
<text x="40.7" y="41.9">2</text>
</g>
<text font-size=".5" fill="#840000" x="166.2" y="148.8" transform="rotate(-90 166.2 148.8)">Mounting</text>
</svg>
